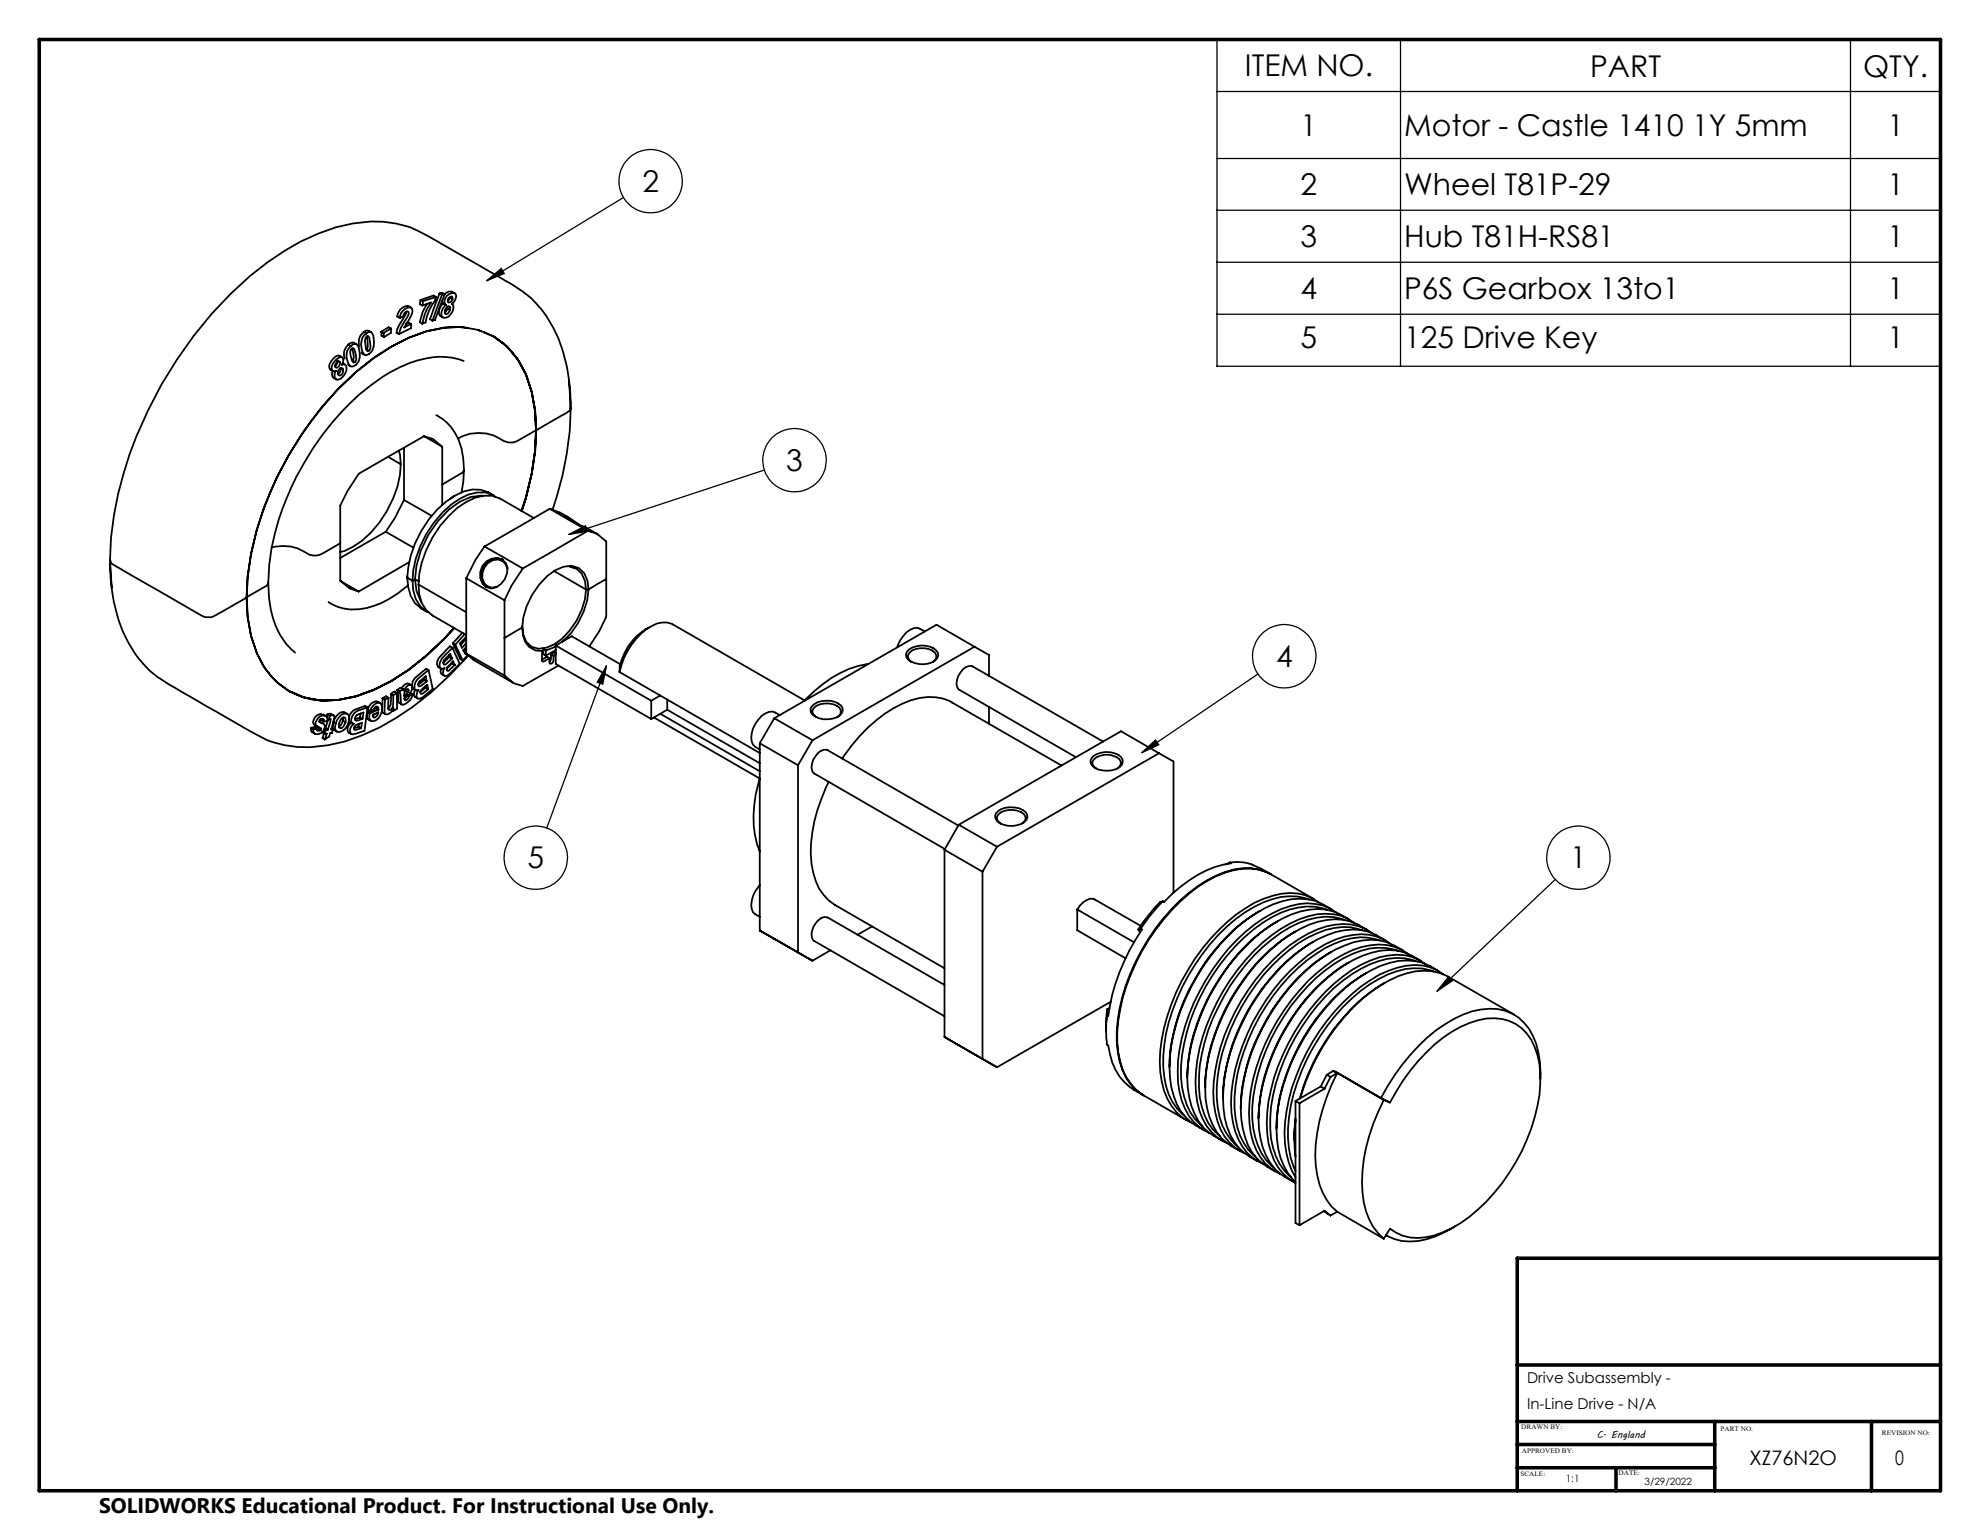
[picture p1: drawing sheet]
<svg xmlns="http://www.w3.org/2000/svg" width="279mm" height="216mm" viewBox="0 0 279 216" stroke-linecap="round" stroke-linejoin="round" font-family="sans-serif">
<g fill="none" stroke="#000" stroke-width=".18">
<path d="M171.7 5.6h102.1v46.1h-102.1zM171.7 12.9h102.1M197.6 5.6v46.1M261.1 5.6v46.1M68.7 39.6l2-1.7 .5 .7zM88 27.9l-19.3 11.7M171.7 22.4h102.1M171.7 29.7h102.1M171.7 37h102.1M171.7 44.3h102.1M80.3 75.4l2.3-1.2 .3 .8zM107.9 66.3l-27.6 9.1"/>
<path d="M85.6 93.9l-8.4 22.9M85.6 93.9l-.5 2.7-.8-.3zM177.5 95.1l-16.4 11.1M161.1 106.2l2-1.8 .4 .7zM204.4 137.8l.6 .6-2.2 1.5zM219.5 124.1l-16.7 15.8"/>
<circle cx="91.8" cy="25.6" r="4.5"/>
<circle cx="112.1" cy="64.9" r="4.5"/>
<circle cx="181.2" cy="92.6" r="4.5"/>
<circle cx="75.6" cy="121" r="4.5"/>
<circle cx="222.7" cy="121" r="4.5"/>
</g>
<path d="M5.5 5.6h268.3v204.8h-268.3zM273.8 177.6h-59.7v32.8M214.1 192.6h59.7M214.1 200.6h59.7M214.1 203.8h27.9M214.1 207.1h27.9M228 207.1v3.3M242 200.6v9.8M264.1 200.6v9.8" fill="none" stroke="#000" stroke-width=".5"/>
<path d="M204.4 137.8l.6 .6-2.2 1.5zM161.1 106.2l2-1.8 .4 .7zM85.6 93.9l-.5 2.7-.8-.3zM80.3 75.4l2.3-1.2 .3 .8zM68.7 39.6l2-1.7 .5 .7z" fill="#000"/>
<g fill="none" stroke="#000" stroke-width=".25">
<path d="M46.6 52.2l.4 .2M47 52.3l-.2 .5 .2 .5M47.1 53.3l.3 .3M47.4 50.8l.5-.4h.2h.2a.84 .84 0 0 1-.1 1.1l.3-.1a.59 .59 0 0 1 .4 .8 1.75 1.75 0 0 1-1.3 1.4 .78 .78 0 0 1-.2-1.3l-.4 .1a.81 .81 0 0 1 0-1.1zM47.5 51.1l.4-.1a.58 .58 0 0 1-.5 .9l-.1-.5zM47.6 50.9v.4l-.3 .3M47.8 52.2l.4-.3a.62 .62 0 0 1 .2 .7 .62 .62 0 0 1-.5 .4 .5 .5 0 0 1-.1-.8zM47.8 51l.2 .1M47.9 50.2l.4 .2M47.9 50.2a.74 .74 0 0 0-.9 .4 1.05 1.05 0 0 0-.4 1.5M48.3 51.3l.4 .1M48.4 52.1l-.4-.2a.76 .76 0 0 1-.3 .9"/>
<path d="M49.1 51.5l.4 .2M49.2 48.6a1.75 1.75 0 0 0-.6 2M49.2 48.6l.3 .2M49.5 48.8a.6 .6 0 0 1 .8-.2 2.11 2.11 0 0 1-.3 3l-.5 .1a1.96 1.96 0 0 1 0-2.9zM49.6 49.3l.2-.2a1.9 1.9 0 0 1 .4 1.9l-.2 .2a1.83 1.83 0 0 1-.4-1.9zM49.7 49.2a2.15 2.15 0 0 1 .1 1.5l-.1 .2 .4 .2M49.9 48.4h-.5l-.2 .2M50 48.4l.3 .2M51 49.8l.4 .3M51.3 46.8a1.9 1.9 0 0 0-.6 2.1M51.3 46.8l.4 .3M51.5 47.2a.79 .79 0 0 1 1-.2 2.22 2.22 0 0 1-.6 3.1h-.3a.93 .93 0 0 1-.6-1 2.05 2.05 0 0 1 .5-1.9z"/>
<path d="M51.7 47.6l.2-.2a1.85 1.85 0 0 1 .1 2.1l-.1 .1a2.33 2.33 0 0 1-.2-2zM51.8 47.5l.1 1.5-.2 .3 .3 .2M52 46.7l.4 .2M52 46.7a.55 .55 0 0 0-.7 .1M53.8 46.8l.4 .2M53.8 46.8v.6l.4 .2M54.2 47v.6M55.2 46.4l-1 .6M55.2 46.4v.6l-1 .6M55.2 46.4l-.4-.2-1 .6M56.4 44.9l.5-.3a.6 .6 0 0 1 .7-.6 .56 .56 0 0 1-.1 .7l-.9 1.6-.3 .9M56.4 44.9a1.57 1.57 0 0 1 1.6-1.5 .91 .91 0 0 1 0 1.3l-1 1.5 1-.5"/>
<path d="M57.3 44.1l-.1 .3a6.9 6.9 0 0 0-1.2 2.6l.3 .2M57.3 45.7l.4-.2 .3 .2M57.7 43.2l.3 .2M57.7 43.3l-.2-.2a1.65 1.65 0 0 0-1.4 1.6l.3 .2M58 45.7v.6l-1.7 .9M59.3 42.3l.4 .2M59.3 42.3v.6l.3 .2M59.6 43.1l1.2-.4-.9 1.6-.3 1.4M59.7 42.5l-.1 .6M60.3 42.9l-.6 1.1-.5 1.5 .4 .2M61.5 41.9l-1.8 .6M61.5 41.9l-.1 .5a7.2 7.2 0 0 0-1.4 3.1l-.4 .2"/>
<path d="M61.5 41.9l-.3-.2-1.9 .6M61.6 58.6l.2 .1a7.2 7.2 0 0 1 3.6 6l.1 1.6-.1 1.8-.3 1.4M62 41.4l-1.3 3.6 .3 .3M62 41.4a.52 .52 0 0 1 .8 .1M62 41.4l.4 .2M62.2 44.6l.3 .2M62.4 42.5l.2 .3a1.34 1.34 0 0 0-.5 1.8M62.4 41.6l-1.4 3.7M62.5 42.8l.4 .2M62.8 41.5l-.4 .1M62.8 41.5l-1.4 3.7-.4 .1M63 43.4l.1-.1h.4a.79 .79 0 0 1-.6 1 .7 .7 0 0 1 .1-.9z"/>
<path d="M63.1 43.5l.4 .2M63.1 43.5l-.1 .4-.2 .2M63.2 43.3l-.1 .2M63.4 42a.33 .33 0 0 1 .5-.1 .52 .52 0 0 1-.1 .6 .52 .52 0 0 1-.6 .1v-.3zM63.8 42.9a1.31 1.31 0 0 0 .5-1.4l-.1-.1a1.2 1.2 0 0 0-1.4 1.5l.1 .1M63.8 42.9a1.3 1.3 0 0 1-.4 1.7 .63 .63 0 0 1-.9 .2 .63 .63 0 0 1-.2-.9l.2-.3 .4-.6M63.8 42.9h.1M63.8 41.2l.4 .2M63.8 41.2a.86 .86 0 0 0-1.1 .4M63.9 42.2l-.4-.2-.2 .4M65.4 50.9a9.8 9.8 0 0 0-6.5 0 23.1 23.1 0 0 0-9.6 6.1 39.2 39.2 0 0 0-11.3 22.7 16.3 16.3 0 0 0 1.3 9.4 10.2 10.2 0 0 0 2.3 3M66.1 46.3a15.3 15.3 0 0 0-8.4 1.4 35.7 35.7 0 0 0-13.6 11.5 45.8 45.8 0 0 0-9.1 22.2l-.2 2.9"/>
<path d="M67.5 46.6l.4 .1M68.3 46.8a11.4 11.4 0 0 1 6.7 8.5l.5 2.7 .2 2.7M69.7 47.5a12.1 12.1 0 0 1 5.3 7.8l.5 2.7 .1 2.7M80.3 53.8l.2 3.8M80.5 57.6a24.4 24.4 0 0 0-2.5-11.4 14.2 14.2 0 0 0-6.6-6.5l-5.8-3.4a73.5 73.5 0 0 0-7.6-4.2 16.7 16.7 0 0 0-10.6 0 36.6 36.6 0 0 0-14.8 9.4 59.3 59.3 0 0 0-16.5 31.2l-.4 3.2-.2 3.2M80.5 57.6a45.7 45.7 0 0 1-2.5 14.4M80.5 57.6l-.1 .4-.5 .3-4.2 2.4M15.5 79.1a24.4 24.4 0 0 0 2.5 11.4 14.2 14.2 0 0 0 6.6 6.5l5.9 3.4a73.5 73.5 0 0 0 7.6 4.2 16.7 16.7 0 0 0 10.5 0 36.6 36.6 0 0 0 14.9-9.4l2.6-2.7M15.5 79.1l.2 .4 .6 .4 12 6.9a2.04 2.04 0 0 0 2.3-.1l4.2-2.4M15.6 79.1l.2 3.8M48 76.7v5.3l1.4 1 1.2 .5M48 76.7l-2.4 1.3a2.33 2.33 0 0 1-2.7-.2 5.6 5.6 0 0 0-4.6-.5"/>
<path d="M54.4 75l-6.4 3.7M54.4 75l3.9 2.3M54.8 64.5l1.8 1M56.3 63.6l.1 .5 .2 1.4M56.6 65.5a14.8 14.8 0 0 1-6.8 11.7l-1.2 .6-.6 .1M57 70.6l-1.3 2.5-1.3 1.9M57 63.2v7.4M57 70.6l3.9 2.2M57.7 79.3l-7.1 4.2M59.8 61.6l1.3 .3 1.3 1.1M59.8 61.6l-9.2 5.3-1.6 2.4-1 2v5.4M59.8 61.6l2.6 1.4"/>
<path d="M62.4 63v5.4M62.4 68.4v2.8M64.2 70l-.7 .4M65.4 66.3v.2l-.2 .2-2.8 1.7M68.1 70l-.1-.1a8.3 8.3 0 0 0-6.2 3.6 13.8 13.8 0 0 0-3.2 8.2M68.4 77.1l-1.3 1.9-1.3 2.6M68.4 77.1l5.4 3.1M68.6 79.2a1.78 1.78 0 0 1 3 .9 2.76 2.76 0 0 1-2.3 2.9 1.86 1.86 0 0 1-1.5-2.3l.3-.8zM69.6 69.9a4.6 4.6 0 0 0-5.4 .1 14.8 14.8 0 0 0-6.7 11.5M69.9 70.1l-.3-.2a4.9 4.9 0 0 0-4.7 .5 14.6 14.6 0 0 0-6.7 11.6M70.9 79.1l.4 .5 .3 .7M70.9 79.1v-.1a2.35 2.35 0 0 0-2.6 .7 2.35 2.35 0 0 0-.1 2.7l.5 .5 .1-.2"/>
<path d="M70.9 79.1a2.16 2.16 0 0 0-2.4 .7 2.16 2.16 0 0 0-.2 2.5l.5 .4M75.3 73.1l-4.7-2.8a4.9 4.9 0 0 0-4.8 .5 14.8 14.8 0 0 0-6.7 11.7M75.6 60.7a17.7 17.7 0 0 0-2.6-10 10.3 10.3 0 0 0-10.3-4.5 23.9 23.9 0 0 0-12.5 6.3 47.3 47.3 0 0 0-15.3 28.9l-.1 2.9M75.6 60.7a34.4 34.4 0 0 1-2 11.4M75.6 60.7l-2.4 1.4a2.21 2.21 0 0 1-2.7-.2 5.9 5.9 0 0 0-5.9 0M75.7 60.7a37.5 37.5 0 0 1-2.1 11.4M77.6 71.8l-9.2 5.3M77.6 71.8l5.4 3.1M77.6 71.8l1.4 .5M79 72.3l1.1 .7M80.4 80l1 .3 .7 .7 .5 1 .1 1.2M81.6 74l-1.5-1-.3-.2h-.1l.8 .6 2.2 1.1 1.7 .9"/>
<path d="M83 74.9l-9.2 5.3M83 74.9l1.2 .4 1.3 1.1v5.3M83.3 75h.3M34.8 84.3a18.3 18.3 0 0 0 2.6 10 10.4 10.4 0 0 0 10.3 4.5 23.9 23.9 0 0 0 12.5-6.3l2.5-2.4 1.4-1.5a30.5 30.5 0 0 1-13.9 9.6 11.8 11.8 0 0 1-9.4-.7M34.8 84.3a18.3 18.3 0 0 0 2.3 9.5 10.2 10.2 0 0 0 10.6 5 21.4 21.4 0 0 0 10-4.3l2.5-2 2.6-2.4 1.3-1.5M37.8 82.2v.2l-.2 .3-2.8 1.6M48 82l2.6 1.5M51.9 99.8l-.4-.2-.6 .2a1.81 1.81 0 0 0-1.7 1.5v.3l.2 .3M53.1 99.7v.2M53.1 99.9l.3 .2M53.1 99.9l-.4 .2M53.3 99l.4 .2"/>
<path d="M53.3 99a1.3 1.3 0 0 0-1.4 1.1l.3 .2M54 98.5l-.1 1.8 .1 .3M54 98.5l.3 .2M54.3 98.7v1.8l.1 .3a.98 .98 0 0 0 1.1-.8v.3M54.8 98.5l-.3-.3-.5 .3M54.8 98.5l-.5 .2M55.2 97.9l-.1 1.5-.3 .5M55.2 97.9l.3 .2M55.5 98.1v1a.99 .99 0 0 1-.3 .9l-.2 .2-.2-.1v-1.6M56 97.8l-.3-.2-.5 .3M56 97.8l-.5 .3M56 97.8v2.2l-.5 .3"/>
<path d="M56 97.4l.2 .2v1.4l.5 .4M56 97.4l.4 .1M56.4 97.5l.1 .5 .1 1.2 .1 .2a1.57 1.57 0 0 0 1.3-.8l.2-.6M56.9 97.3l-.4-.3-.5 .4M56.9 97.3l-.5 .2M56.9 97.3v.1l.7-.7 .3-.1a.54 .54 0 0 1 .2 .9l-.2 .3-.8 .8v.2l.5-.2 .1-.4M57.2 97.4l.4 .2M57.4 98l-.1 .3-.3 .3M57.4 97.3h.3l-.1 .3-.6 .6a.95 .95 0 0 1 .4-.9zM57.5 81.5l.7 .5M57.5 81.3v.2M57.5 81.5a4.9 4.9 0 0 0 2.6 4.8"/>
<path d="M57.5 98.1l.2 .1M57.6 82.6a11.9 11.9 0 0 1-8.1 3.4 7.4 7.4 0 0 1-3.1-1v-.1M57.6 96.4l-.5 .2-.4 .5M57.7 96.5l.3 .2M57.9 97.8l.3 .2M58.2 82a4.8 4.8 0 0 0 1.9 4.3l.4 .1M58.2 98l-.5 .2M58.6 81.7l-.4 .3M58.6 81.7l.2 1.7 .7 1.5M58.6 81.7l.5 .3M58.6 98.4l.3 .2M58.6 97.3l-.2 .6 .1 .3 .1 .2"/>
<path d="M58.9 95.9l1.6-1.4 .6 2.7-1.6 1.3-.3 .1h-.3a.89 .89 0 0 1 .2-1.2h-.4a.9 .9 0 0 1-.1-1.1zM59.1 82.5a4.7 4.7 0 0 0 1.9 4.4l4.8 2.7M59.1 82.5l6.7 3.9M59.2 96.1l.9-.7 .1 .8-.8 .6-.3 .1-.1-.4zM59.4 97.4l.9-.8 .1 .7-1 .6-.1-.2zM59.8 95.7v.3M59.8 96l-.8 .6M59.8 96l.4 .2M60 96.8l.1 .2M60.1 97l-.8 .6M60.1 97l.3 .3M60.5 94.5l-.4-.1-.8 .6a2.33 2.33 0 0 0-1.1 1.4 .68 .68 0 0 0 .5 1"/>
<path d="M61.9 94.2l.3 .1M62.2 94.3v.6l.5 .5M62.6 92.6l1.3-1.2 1 2.3-1.5 1.4-.3 .3h-.3a.7 .7 0 0 1-.1-1.1l-.2 .1-.3-.1a1.26 1.26 0 0 1 .4-1.7zM62.9 92.9l.6-.6 .3 .6-.8 .8-.3 .1a.44 .44 0 0 1 0-.7zM63.3 92.5l.1 .2M63.4 92.7l-.9 .8M63.4 92.7l.4 .2M63.7 93.5l.1 .1M63.8 93.6l-.8 .8M63.8 93.6l.4 .2M63.9 91.4l-.4-.2-.8 .8a2.82 2.82 0 0 0-1 1.5v.3l.2 .4M63.9 90.8l1 2.2 .4 .2"/>
<path d="M63.9 90.8l.3 .2M63.9 93.3l.3 .5-.8 .8-.3 .1v-.5zM64.2 91l1.1 2.2M65.3 89.3l-1.4 1.5M65.6 89.5l-1.4 1.5M65.7 90l-.8 .8 .3 .6 .6-.7M65.8 90l-.3 .5-.5 .5M65.8 81.6l5.4 3.1M65.8 81.6v10.6M65.8 92.2l5.4 3.1M65.8 92.2l1.2 1M65.8 91.3l-.4 .5 .3 .5 .1-.2"/>
<path d="M65.8 91.5l-.4 .4M66 92.5l-.7 .7M67 93.2l5.3 3.1M68.8 82.7l.6 .2 .7-.1M71.2 84.7v5.3M71.2 90v5.3M73.7 88.5l-2.5 1.5M73.7 88.5a3 3 0 0 0 1.9 3.3l1 .1M73.8 80.2l-1.6 2.5-1 2M76.6 91.5l.1 .8 .3 .2M76.6 91.9a1.73 1.73 0 0 0 0 1.4l.9-.4M77 91.8v.7"/>
<path d="M77 91.8a.2 .2 0 0 0-.2-.2 .2 .2 0 0 0-.2 .3M77.5 92.9l-.3-.2-.7 .4M77.8 92.3a1.07 1.07 0 0 1-.2 1l-.1 .1M77.8 92.3l.3 .2M78.1 92.5a1.12 1.12 0 0 1-.1 1l-.3 .2-.2-.1v-.7M78.2 80.6l4.5 2.6M78.4 92.4l-.3 .1M78.4 91.2l-1.4 .6M78.4 92.1l-.2-.1-.4 .3M78.4 91.1l2.3-1.3 6.8 3.9M78.4 91.1l13.5 7.8M78.4 91.1v2.6l13.5 7.8"/>
<path d="M78.4 91.7l-1.4 .8M78.8 93.9l-5 2.9-1.3-.4-1.3-1.1M82.7 83.2h.3M82.7 83.2a10 10 0 0 1-4.5 7.7l-1.1 .5a2.37 2.37 0 0 1-3.3-1.9l-.1-1.2M83 83.2l-.1-1.2a2.53 2.53 0 0 0-3.4-2 8.1 8.1 0 0 0-4.4 4l-.8 1.6-.5 1.6-.1 1.3M83 83.2a10.5 10.5 0 0 1-3.7 7.4M85.5 81.7l-2.5 1.5M85.5 81.7v5.3l-.9 2.1-1.5 2.1M87.4 94.8l19.8 11.5M91.8 88.4a8.2 8.2 0 0 0-4.3 5.6l-.1 .8M91.9 98.9v2.6M93.2 98.1l-1.3 .8"/>
<path d="M94.2 98.7v1.5M114.8 99.4a3.4 3.4 0 0 1 3.9 .2 .92 .92 0 0 1-.2 1.4 3 3 0 0 1-4.1-.5v-.4l.1-.4zM122.5 93.7a15.2 15.2 0 0 0-8.9 5.1l-18.6-10.7a2.89 2.89 0 0 0-3 .2 10 10 0 0 0-4.6 6.5M128.3 91.6a3.3 3.3 0 0 1 3.8 .2 .87 .87 0 0 1-.2 1.4 3.3 3.3 0 0 1-3.8-.1 .9 .9 0 0 1 .2-1.5zM128.6 93.4a.87 .87 0 0 1-.5-.8 .87 .87 0 0 1 .6-.8 2.96 2.96 0 0 1 3.2 .3 .85 .85 0 0 1-.2 1.3M130.5 89.1a1.94 1.94 0 0 0-3 .6l-.5 .6-.4 1M137.5 91.3l-5.3-3.1-22.9 13.2M137.5 91.3l-22.8 13.2M137.5 91.3l2.1 1.1v3M139.6 99.8v2.3M43.9 102.7a.65 .65 0 0 0 .5 .8M43.9 102.7l.5-.1 .3 .2"/>
<path d="M43.9 102.7l.3 .2M44.4 102.3l.4 .2M44.7 102.8l-.5 .1M44.7 102.8v.2l.1 .1 .4-.1M44.8 102.5l.2 .1M44.9 102.9h-.2M44.9 102.9l.3 .1M45 102.7l-.1 .2M45.2 101.9l.3 .2M45.4 101.5v.1l.3 .2M45.4 100.8a1.21 1.21 0 0 0-1.2 1.3l.2 .2M45.4 103.3l.4 .2"/>
<path d="M45.6 100.8l.4 .2M45.7 101.8l.5-.1v-.3a.76 .76 0 0 0-.7-.4 .76 .76 0 0 0-.7 .4 .82 .82 0 0 0-.2 1l.7 .4-.1 .2M45.7 101.8v-.2a.39 .39 0 0 0-.4-.1 .39 .39 0 0 0-.3 .3l.2 .1a.67 .67 0 0 1 .6 .8 1 1 0 0 1-1.5 .7l-.1-.5M45.7 103.5l-.2 .6 .3 .3M45.8 103.5h.3l-.3 .9M45.8 102.9l.1 .1M45.9 103l-.1 .5M45.9 102.8l.3 .2M45.9 102.8h-.1M46.2 100.8l-.1 .3M46.2 100.8l.3 .2M46.2 101.4l.2 .1"/>
<path d="M46.2 103h-.3M46.3 101.5l-.4 1.3M46.4 101.5h.3l-.5 1.5M46.5 101l-.1 .5M46.5 101l.5-.1a.29 .29 0 0 1 .2 .5l-.5 1.5h.3M46.7 100.7l-.5 .1M46.7 100.8l.4 .2M46.8 102.8l.2 .1M47 102.9l-.2 .5h-.2l-.1 .5-.7 .5M47 101.9a1.09 1.09 0 0 0 .2 1.1M47 101.9l.4 .2M47.2 103l.4 .3"/>
<path d="M47.9 101.2l.3-.4 .4-.1h.4l.2 .2a1.99 1.99 0 0 1-1.3 2.4h-.3l-.3-.3a2.17 2.17 0 0 1 .6-1.8zM48.1 101.5l.4-.3h.2a1.19 1.19 0 0 1-.6 1.6l-.2-.1a.96 .96 0 0 1 .2-1.2zM48.4 101.7l.4 .2M48.4 101.7l-.2 .5-.4 .4M48.4 101.2v.5M48.6 100.5a.99 .99 0 0 0-1.1 .5l-.3 .4-.2 .5M48.7 100.5l.3 .3M49.2 103.4l.4 .2M49.4 101.9l.3 .2M49.6 102a.95 .95 0 0 0-.4 1.4M50 100.7l.3-.3 1.6-.6-.5 3.3-1.2 .4-.6 .1a.85 .85 0 0 1 .1-1.3l.2-.2a.44 .44 0 0 1-.3-.6zM50.1 102.5l.9-.5-.1 .8-.9 .2z"/>
<path d="M50.2 101l.5-.2 .6-.3-.1 1-.9 .2-.2-.1v-.3zM50.6 102.6l.3 .2M50.6 102.6l-.6 .2M50.7 102.1l-.1 .5M50.8 101.2l-.7 .3M50.8 101.2l.4 .3M50.9 100.7l-.1 .5M51.8 100.5v.5l.2 .5M51.8 100.5l.3 .2M52 101.6l.4 .1M52.2 100.3a1.53 1.53 0 0 1 1.2-1.1l.3 .1a1.81 1.81 0 0 1-1 2.5l-.3-.1-.3-.2v-.8M52.2 101.6h.1"/>
<path d="M52.2 100.3l-.4 .2M52.6 100.9l.8-.4-.2 .4a.45 .45 0 0 1-.5 .3zM52.9 100.7l-.3 .3M53.4 100.1l-.1-.4a.46 .46 0 0 0-.6 .5l-.5 .1M53.4 100.1l-1.3 .6M54.1 100.6l.3 .2M55.4 100.2l.1 .1M92.3 101.2l14.9 8.7a15.5 15.5 0 0 0 0 10.3M93.2 100.7l14 8.1M94.2 100.2l13 7.5M94.2 100.2l-2.3 1.3M107.2 104.9l5.4 3.1"/>
<path d="M107.2 104.9v26.4M109.3 101.4l5.4 3.1M109.3 101.4l-2.1 3.5M110 100.9a1.98 1.98 0 0 0-3 .7 3.4 3.4 0 0 0-.7 3.5l.9 .7M112.6 108v26.4l2.1 1.2M114.7 104.5l-2.1 3.5M115.1 101.2a.85 .85 0 0 1-.5-.8 .85 .85 0 0 1 .6-.8 3.1 3.1 0 0 1 3.3 .3 .85 .85 0 0 1-.3 1.3M116.9 110.3a21.2 21.2 0 0 0-2.4 11.6 8.4 8.4 0 0 0 2.4 5.1l.9 .7 15.5 8.9M118.9 107a21.5 21.5 0 0 1 8.4-7.7 7.6 7.6 0 0 1 7-.2l15.5 8.9M133.3 119.9l5.3 3.1M133.3 119.9v26.4l5.3 3.1M135.2 116.5l-18.4-10.6a1.36 1.36 0 0 0-1.7 .8 1.77 1.77 0 0 0-.2 2.4l18.4 10.7"/>
<path d="M135.3 116.4l5.4 3.1M135.3 116.4l-2 3.5M140.7 119.5l-2.1 3.5M140.9 114.4a3.4 3.4 0 0 1 3.8 .2 .9 .9 0 0 1-.2 1.4 3.3 3.3 0 0 1-3.8-.1 .87 .87 0 0 1 .2-1.5zM141.2 116.2a.85 .85 0 0 1-.5-.8 .85 .85 0 0 1 .6-.8 3.1 3.1 0 0 1 3.2 .3 .79 .79 0 0 1-.3 1.3M154.3 106.6a3.3 3.3 0 0 1 3.9 .2 .92 .92 0 0 1-.2 1.4 3.4 3.4 0 0 1-3.8-.1 .9 .9 0 0 1 .1-1.5zM154.7 108.4a.85 .85 0 0 1-.6-.8 .85 .85 0 0 1 .6-.7 2.88 2.88 0 0 1 3.3 .2 .85 .85 0 0 1-.3 1.3M155.6 104.6l-18.3-10.5a1.36 1.36 0 0 0-1.8 .8 2.16 2.16 0 0 0-.3 2.3l16.6 9.7M163.5 106.3l-22.8 13.2M163.5 106.3l2.1 1.2v18.5M163.5 106.3l-5.3-3.1-22.9 13.2M107.2 124.9a3.7 3.7 0 0 0-.9 3.8l.9 .7"/>
<path d="M107.2 131.3l7.5 4.3M107.2 131.3l2.1 1.2M117.2 134.1l-2.5 1.5M123 130.7l-2 1.2M133.3 139l-16.5-9.5a1.17 1.17 0 0 0-1.4 .4 2.38 2.38 0 0 0-.6 2.8l18.5 10.7M138.6 123v26.4M152 128.3a2.63 2.63 0 0 1 2.3-1.5l6.6 3.8M152 128.3l8 4.7M152 128.3v3l6.8 3.9M160.6 131.2l.3 .4M161 131.1l.1 .1a28.4 28.4 0 0 0-4.7 12.2l-.2-.1M161 131.1l-.4 .1"/>
<path d="M164.1 127.2a25.5 25.5 0 0 0-3.1 3.9M164.1 127.2l-.4 .1a25.5 25.5 0 0 0-3.1 3.9M173.6 121.7a6.5 6.5 0 0 1 4.4 .9l1.3 .7a8.1 8.1 0 0 0-7.7 .3 24.3 24.3 0 0 0-10.5 10.5 25.2 25.2 0 0 0-3.5 12.9 9.5 9.5 0 0 0 2.6 6.7l1.1 .8a7.9 7.9 0 0 1-4.7-5.7l-.2-1.3-.2-.1a15.4 15.4 0 0 1 0-4.1M173.6 121.7l.1 .1a14.2 14.2 0 0 0-7.1 3.3l-2.3 2.2-.2-.1M173.6 121.7l-.7 .3M177.8 128.6a26.2 26.2 0 0 0-10.1 11.2 24.5 24.5 0 0 0-2.7 10.8M180.3 130a25.9 25.9 0 0 0-10 11.3 24 24 0 0 0-2.8 10.7M182.8 131.4a27.4 27.4 0 0 0-11.9 16.3 21.3 21.3 0 0 0-.8 5.8M184.7 126.9a8.3 8.3 0 0 0-6.5 .5 23 23 0 0 0-9.6 8.7 26 26 0 0 0-4.5 14.4 9 9 0 0 0 2.7 6.7l.3 .2M185.3 132.9a27.4 27.4 0 0 0-11.9 16.2 19.8 19.8 0 0 0-.8 5.8M185.4 126.9l-6-3.5a7.5 7.5 0 0 0-6.5-.3 21.7 21.7 0 0 0-9.8 8 26.9 26.9 0 0 0-5.4 16 11 11 0 0 0 1.9 5.9l.7 .8 .8 .6 6.3 3.6M186.1 127.3a6.9 6.9 0 0 0-6.5-.9 18.9 18.9 0 0 0-8.8 6.1 28.4 28.4 0 0 0-7.1 17.3 9.9 9.9 0 0 0 3 7.8l1.4 .8"/>
<path d="M187.2 128.4a8.4 8.4 0 0 0-6.5 .4 24.3 24.3 0 0 0-10.5 10.3 25.5 25.5 0 0 0-3.5 12.9 9.4 9.4 0 0 0 2.6 6.6l.3 .3M187.8 134.3a25.8 25.8 0 0 0-10 11.3 24 24 0 0 0-2.7 10.8M187.9 128.3a8 8 0 0 0-8.2-.7 22.7 22.7 0 0 0-9.7 8.5 27.1 27.1 0 0 0-5 14.5 11.4 11.4 0 0 0 1.6 6.2 7.8 7.8 0 0 0 3.3 2.7M188.6 128.8a7.2 7.2 0 0 0-6.5-1 20.2 20.2 0 0 0-9.9 7.5 28.5 28.5 0 0 0-6 14.4 12.4 12.4 0 0 0 1.6 7.8 6.3 6.3 0 0 0 2.8 2.3M189.7 129.8a8.3 8.3 0 0 0-6.4 .4 23.5 23.5 0 0 0-9.7 8.8 26.3 26.3 0 0 0-4.4 12.9 11 11 0 0 0 1.9 7.4l1 1M190.3 135.8a26.8 26.8 0 0 0-11.4 14.6 23.2 23.2 0 0 0-1.3 7.4M190.4 129.8a7.7 7.7 0 0 0-6.9-1.2 18.9 18.9 0 0 0-8.8 6.1 28.6 28.6 0 0 0-7.2 17.3 10.5 10.5 0 0 0 2.3 7.1l.8 .7 1.8 1.1M191.1 130.2a7.2 7.2 0 0 0-6.5-.9 20.2 20.2 0 0 0-9.9 7.5 27.3 27.3 0 0 0-6 15.9 9.9 9.9 0 0 0 2.3 7.1l.8 .7 1.3 .8M192.2 131.3a8.2 8.2 0 0 0-6.4 .4 21.6 21.6 0 0 0-8.6 7.3 26.4 26.4 0 0 0-5.5 15.9 9.1 9.1 0 0 0 2.9 6.9M192.8 137.3a27.4 27.4 0 0 0-11.9 16.2 21.3 21.3 0 0 0-.8 5.8M192.9 131.2a7.7 7.7 0 0 0-6.9-1.1 20.2 20.2 0 0 0-9.9 7.4 28.8 28.8 0 0 0-6 14.5 12.2 12.2 0 0 0 1.6 7.7 7.8 7.8 0 0 0 3.2 2.7M193.6 131.7a7.3 7.3 0 0 0-6.5-1 19.1 19.1 0 0 0-8.8 6.1 28.4 28.4 0 0 0-7.1 17.4 12.3 12.3 0 0 0 1.6 6.2 6.2 6.2 0 0 0 2.8 2.3"/>
<path d="M194.8 132.7a8.2 8.2 0 0 0-6.5 .5 23.9 23.9 0 0 0-10.6 10.3 24.8 24.8 0 0 0-3.5 12.9 9.1 9.1 0 0 0 2.9 6.8M195.4 138.7a26.5 26.5 0 0 0-10.8 12.9l-1.2 3.4M195.4 132.7a7.9 7.9 0 0 0-8.2-.7 21.5 21.5 0 0 0-8.6 7 30.3 30.3 0 0 0-5.8 12.8 14.8 14.8 0 0 0 .8 8.4 7.7 7.7 0 0 0 3.8 3.7M196.1 133.1a7.2 7.2 0 0 0-6.4-.9 18.1 18.1 0 0 0-7.7 4.8 28.6 28.6 0 0 0-8.3 18.6 10.5 10.5 0 0 0 2.3 7.1l.8 .7 1.4 .8M197.3 134.2a8.6 8.6 0 0 0-6.5 .4 22.8 22.8 0 0 0-9.6 8.8 26 26 0 0 0-4.5 14.4 9.6 9.6 0 0 0 2.7 6.7l.3 .2M198 134.1a7.9 7.9 0 0 0-8.2-.7 21 21 0 0 0-8.7 7.1 27.4 27.4 0 0 0-6 15.9 10.5 10.5 0 0 0 2.3 7.1l.8 .7 1.8 1.1M198.6 134.5a7.2 7.2 0 0 0-6.4-.9 18.4 18.4 0 0 0-8.8 6.2 28.4 28.4 0 0 0-7.1 15.7 11.9 11.9 0 0 0 1.5 7.8 6.8 6.8 0 0 0 2.9 2.4M199.8 135.6a8.6 8.6 0 0 0-6.5 .5 22.5 22.5 0 0 0-9.6 8.8 26.8 26.8 0 0 0-4.5 12.9 10.7 10.7 0 0 0 2 7.3l1 1M200.5 135.6a7.6 7.6 0 0 0-7-1.2 18.9 18.9 0 0 0-8.8 6.1 28.4 28.4 0 0 0-7.1 17.3 9.9 9.9 0 0 0 3.1 7.9l1.8 1.1M201.1 136a7 7 0 0 0-6.4-.9 20.6 20.6 0 0 0-10 7.5 27.4 27.4 0 0 0-5.9 15.9 10.5 10.5 0 0 0 2.2 7.1l.8 .7 1 .6M202.3 137.1a8.3 8.3 0 0 0-6.5 .4 23 23 0 0 0-9.6 8.8 26 26 0 0 0-4.4 14.4 11.3 11.3 0 0 0 1 4.5M203 137a8.1 8.1 0 0 0-8.2-.7 22.7 22.7 0 0 0-9.7 8.5 27.1 27.1 0 0 0-5 14.5 9.8 9.8 0 0 0 2.7 7.5"/>
<path d="M203.7 137.5a7 7 0 0 0-6.5-.9 19.1 19.1 0 0 0-8.8 6.1 28.4 28.4 0 0 0-7.1 17.2 12.3 12.3 0 0 0 1.5 6.2M135.3 147.5l5.4 3.1M138.6 149.4l2.1 1.2M156.2 142.5l-.1 2.9M156.2 142.5v.8M156.6 142.2l-.4 .3M156.7 141.4l-16 9.2M182.8 158.1a18.6 18.6 0 0 0 0 5.1M182.8 157.8l-.2 3M182.8 155.4v17.2l.6 .3M182.8 155.4l.6 .3M183.4 155.7v17.2"/>
<path d="M186.4 153.3l.5 .3M186.4 153.3l-3.6 2.1M186.9 153.6l-3.5 2.1M187.2 151.7l.5 .3M187.2 151.7l-.8 1.6M187.7 152l-.8 1.6M188.1 151.1l.4 .1 6.4 3.7M188.1 151.1l.6 .3M188.1 151.1l-.9 .6M188.7 151.4a24.9 24.9 0 0 0-3 13.1 9.2 9.2 0 0 0 3 6.5M188.7 151.4l6.6 3.8M188.7 151.4l-1 .6"/>
<path d="M194.9 154.9l1.2 .7M195.3 155.2a24.4 24.4 0 0 0-3 13.1 9.2 9.2 0 0 0 3 6.5M195.3 155.2l.8 .4M196.1 155.6a26.1 26.1 0 0 1 8.8-10 10.4 10.4 0 0 1 7.1-1.8 6 6 0 0 1 4.6 4 15.1 15.1 0 0 1 0 9.8 27.5 27.5 0 0 1-10.5 15 10.6 10.6 0 0 1-7.1 2l-1.1-.2-1.8-1-.8 1.4M213.6 143.2l-9.2-5.4a7.3 7.3 0 0 0-5.9-.5 20.2 20.2 0 0 0-9.9 7.5 30.3 30.3 0 0 0-5.1 10.2M217.4 152.3a12.4 12.4 0 0 0-1.6-7.1 6.4 6.4 0 0 0-6.8-2.7 16.3 16.3 0 0 0-8.9 5.1 30 30 0 0 0-5.2 7.3M186.8 170.9l.9 .6M187.7 171.5l-.8-.6-3.5 2M188.7 171l6.6 3.8M188.7 171l-1 .5M205.4 173a12.5 12.5 0 0 1-6.5 2.2 6.6 6.6 0 0 1-3.3-.9h.1"/>
</g>
<g font-size="4.2">
<text x="175.7" y="10.7">ITEM NO.</text>
<text x="224.4" y="10.8">PART</text>
<text x="262.9" y="10.8">QTY.</text>
<text x="183.5" y="19.1">1</text>
<text x="198.1" y="19.1">Motor - Castle 1410 1Y 5mm</text>
<text x="266.3" y="19.2">1</text>
<text x="90.6" y="27.1">2</text>
<text x="183.5" y="27.6">2</text>
<text x="198.1" y="27.6">Wheel T81P-29</text>
<text x="266.3" y="27.6">1</text>
<text x="183.5" y="34.9">3</text>
<text x="198.1" y="34.9">Hub T81H-RS81</text>
<text x="266.3" y="34.9">1</text>
<text x="183.5" y="42.2">4</text>
<text x="198.1" y="42.2">P6S Gearbox 13to1</text>
<text x="266.3" y="42.2">1</text>
<text x="183.5" y="49.1">5</text>
<text x="198.1" y="49.1">125 Drive Key</text>
<text x="266.3" y="49.2">1</text>
<text x="111" y="66.4">3</text>
<text x="180.1" y="94.1">4</text>
<text x="74.4" y="122.5">5</text>
<text x="221.6" y="122.5">1</text>
</g>
<text font-size="3" x="14" y="213.5">SOLIDWORKS Educational Product. For Instructional Use Only.</text>
<g font-size="2.8">
<text x="246.9" y="206.7">XZ76N2O</text>
<text x="267.4" y="206.7">0</text>
</g>
<g font-size="2.1">
<text x="215.5" y="195.1">Drive Subassembly -</text>
<text x="215.5" y="198.8">In-Line Drive - N/A</text>
</g>
<g font-size="1.4">
<text x="225.3" y="202.9">C. England</text>
<text x="220.9" y="209.1">1:1</text>
<text x="232.1" y="209.6">3/29/2022</text>
</g>
<g font-size="1">
<text x="214.7" y="201.6">DRAWN BY:</text>
<text x="242.8" y="201.9">PART NO.</text>
<text x="265.6" y="202.5">REVISION NO:</text>
<text x="214.6" y="208.3">SCALE:</text>
<text x="214.8" y="205">APPROVED BY:</text>
<text x="228.4" y="208.2">DATE:</text>
</g>
</svg>
